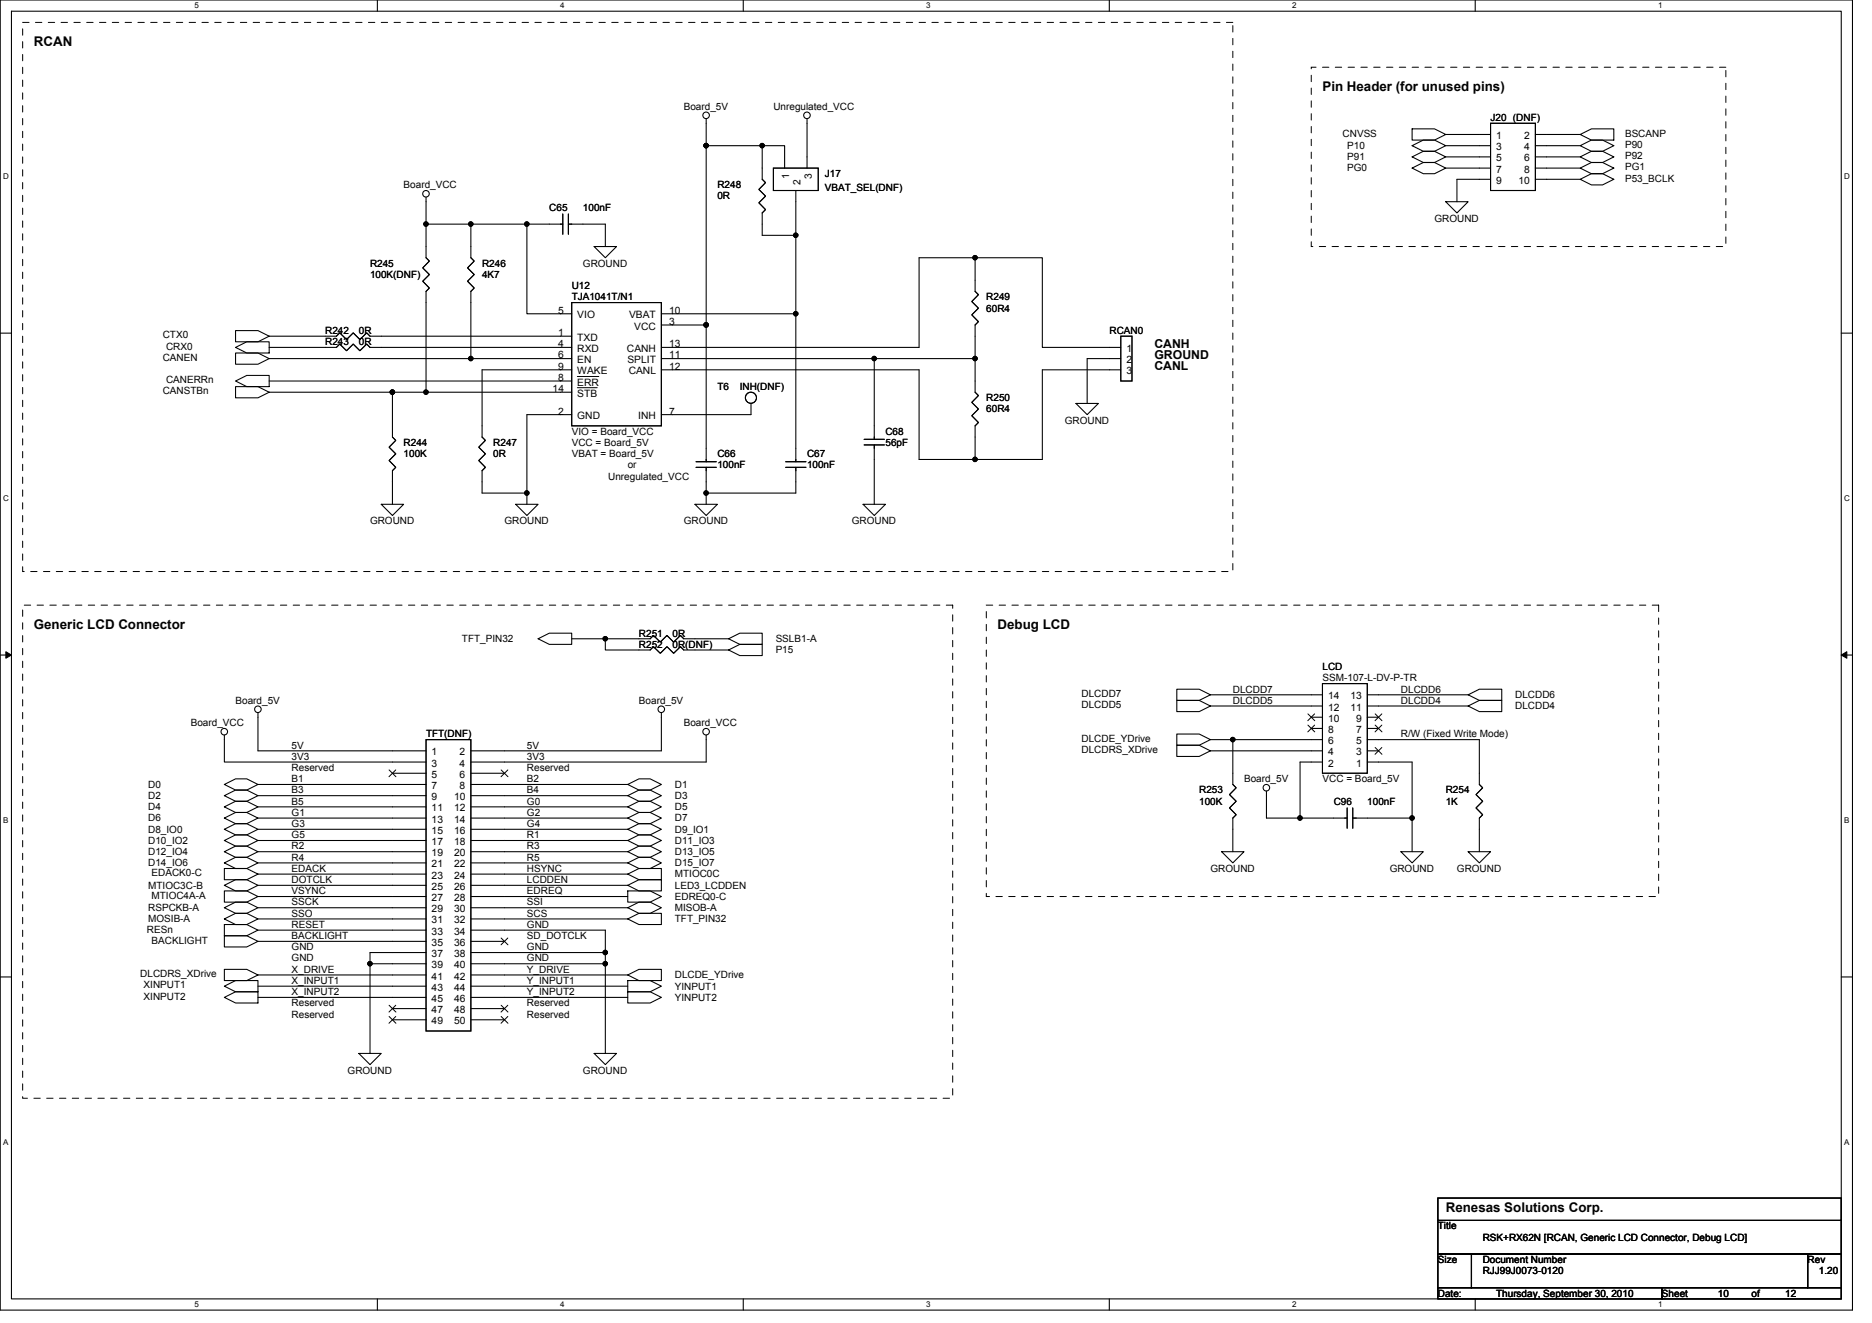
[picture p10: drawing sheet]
<svg xmlns="http://www.w3.org/2000/svg" width="297mm" height="210mm" viewBox="0 0 297 210" stroke-linecap="round" stroke-linejoin="round" font-family="sans-serif">
<path d="M0 0h293.9v207.9h-293.9zM1.8 1.8h290.4v204.3h-290.4z" fill="none" stroke="#000" stroke-width=".17"/>
<g fill="#fff">
<path d="M30.8 .2h.7v1.4h-.7z"/>
<path d="M30.8 206.3h.7v1.4h-.7z"/>
</g>
<path d="M59.9 0v1.8M59.9 206.1v1.8" fill="none" stroke="#000" stroke-width=".17"/>
<g fill="#fff">
<path d="M88.9 .2h.7v1.4h-.7z"/>
<path d="M88.9 206.3h.7v1.4h-.7z"/>
</g>
<path d="M117.9 0v1.8M117.9 206.1v1.8" fill="none" stroke="#000" stroke-width=".17"/>
<g fill="#fff">
<path d="M147 .2h.7v1.4h-.7z"/>
<path d="M147 206.3h.7v1.4h-.7z"/>
</g>
<path d="M176 0v1.8M176 206.1v1.8" fill="none" stroke="#000" stroke-width=".17"/>
<g fill="#fff">
<path d="M205 .2h.7v1.4h-.7z"/>
<path d="M205 206.3h.7v1.4h-.7z"/>
</g>
<path d="M234.1 0v1.8M234.1 206.1v1.8" fill="none" stroke="#000" stroke-width=".17"/>
<g fill="#fff">
<path d="M263.1 .2h.7v1.4h-.7z"/>
<path d="M263.1 206.3h.7v1.4h-.7z"/>
<path d="M.5 27.3h.9v1.4h-.9z"/>
<path d="M292.6 27.3h.9v1.4h-.9z"/>
<path d="M.5 78.4h.9v1.4h-.9z"/>
<path d="M292.6 78.4h.9v1.4h-.9z"/>
</g>
<path d="M0 52.9h1.8M292.2 52.9h1.7" fill="none" stroke="#000" stroke-width=".17"/>
<g fill="#fff">
<path d="M.5 129.5h.8v1.4h-.8z"/>
<path d="M292.6 129.5h.9v1.4h-.9z"/>
</g>
<path d="M0 103.9h1.8M292.2 103.9h1.7" fill="none" stroke="#000" stroke-width=".17"/>
<path d="M.9 103.4l.9 .5-.9 .5zM292.2 103.9l.8-.5v1z" fill="#000" stroke="#000" stroke-width=".16"/>
<g fill="#fff">
<path d="M.5 180.5h.8v1.4h-.8z"/>
<path d="M292.6 180.5h.9v1.4h-.9z"/>
</g>
<g fill="none" stroke="#000" stroke-width=".17">
<path d="M112.1 18.8v4.3M128.1 18.8v7.9M236.5 19.6h7.1v10.6h-7.1zM67.6 35.6v5.3l.5 .5-1 1.1 1 1.1-1 1 1 1.1-.5 .5v16M67.6 35.6h7.1M67.6 31.3v4.3M74.7 35.6v5.3l.5 .5-1 1.1 1 1.1-1 1 1 1.1-.5 .5v10.7M74.7 35.6h8.9M83.6 35.6v14.2h7.1M83.6 35.6h5.7M89.3 34v3.2M90.2 35.6h5.9v3.5"/>
<path d="M90.2 34v3.2M94.3 39.1h3.5l-1.7 1.8zM112.1 23.1v28.5M112.1 23.1h8.8M120.9 23.1v5.3l.6 .6-1.1 1.1 1.1 1-1.1 1.1 1.1 1.1-.6 .5v3.5h5.4M120.9 23.1h3.6v3.6M122.7 26.7h7.1v3.5h-7.1zM126.3 37.3v12.5M126.3 30.2v7.1M224.1 20.4h3.5l1.8 .9-1.8 .9h-3.5zM224.1 23.1l1.7-.9h1.8l1.8 .9-1.8 .9h-1.8zM224.1 24.9l1.7-.9h1.8l1.8 .9-1.8 .9h-1.8z"/>
<path d="M224.1 26.7l1.7-.9h1.8l1.8 .9-1.8 .9h-1.8zM229.4 32h3.6l-1.8 1.8zM236.5 21.3h-7.1M236.5 23.1h-7.1M236.5 24.9h-7.1M236.5 26.7h-7.1M236.5 28.4h-5.3v3.6M243.6 21.3h7.1M243.6 23.1h7.1M243.6 24.9h7.1M243.6 26.7h7.1M243.6 28.4h7.1"/>
<path d="M250.7 28.4l1.8-.8h1.8l1.8 .8-1.8 .9h-1.8zM250.7 21.3l1.8-.9h3.6v1.8h-3.6zM250.7 23.1l1.8-.9h1.8l1.8 .9-1.8 .9h-1.8zM250.7 24.9l1.8-.9h1.8l1.8 .9-1.8 .9h-1.8zM250.7 26.7l1.8-.9h1.8l1.8 .9-1.8 .9h-1.8zM37.4 52.5h3.5l1.8 .8-1.8 .9h-3.5zM37.4 55.1l1.8-.9h3.5v1.8h-3.5zM37.4 56h3.5l1.8 .9-1.8 .9h-3.5zM42.7 55.1h10.7l.5-.5 1.1 1 1-1 1.1 1 1.1-1 .5 .5h32M42.7 56.9h32M74.7 56.9h16M90.7 48h14.2v19.6h-14.2z"/>
<path d="M90.7 53.3h-32l-.5-.5-1.1 1.1-1.1-1.1-1 1.1-1.1-1.1-.5 .5h-10.7M90.7 58.7h-14.2v10.6l.5 .6-1 1.1 1 1-1 1.1 1 1-.5 .6v3.5h7.1M104.9 58.7h40.9v14.2h8.9M104.9 49.8h21.4M104.9 56.9h33.8M104.9 51.6h7.2M112.1 51.6v21.7M126.3 49.8v23.5M138.7 56.9h16M138.7 56.9v12.8M154.7 40.9h10.7v14.2h12.4M154.7 40.9h-8.9v14.2h-40.9"/>
<path d="M154.7 56.9v5.3l.6 .6-1.1 1 1.1 1.1-1.1 1.1 1.1 1-.6 .6v5.3M154.7 40.9v5.3l.6 .6-1.1 1 1.1 1.1-1.1 1.1 1.1 1-.6 .6v5.3M177.8 53.3h1.8v7.2h-1.8zM177.8 58.7h-12.4v14.2h-10.7M177.8 56.9h-5.3v7.1M37.4 61.3h3.5l1.8 .9-1.8 .9h-3.5zM37.4 60.5l1.8-.9h3.5v1.7h-3.5zM42.7 62.2h19.6M62.3 62.2v7.1l.5 .6-1.1 1.1 1.1 1-1.1 1.1 1.1 1-.5 .6v5.3M62.3 62.2h5.3M67.6 62.2h23.1M83.6 78.2v1.8"/>
<path d="M90.7 65.8h-7.1v12.4M90.7 60.5h-48M110.4 74.1h3.3M110.4 73.3h3.3M112.1 78.2v1.8M112.1 74.1v4.1M119.2 64v1.8h-14.3M124.7 74.1h3.2M124.7 73.3h3.2M126.3 74.1v4.1h-14.2M137.1 70.6h3.2M137.1 69.7h3.2"/>
<path d="M138.7 70.6v9.4M170.7 64h3.6l-1.8 1.8zM60.5 80h3.5l-1.7 1.8zM81.8 80h3.6l-1.8 1.8zM110.3 80h3.5l-1.7 1.8zM136.9 80h3.6l-1.8 1.8zM35.6 116.6v4.3h32M40.9 113.1v6h26.7M67.6 117.3h7.1v46.3h-7.1zM85.4 101.3l1.8-.8h3.5v1.7h-3.5zM90.7 101.3h5.4v1.8h7.1l.5-.5 1.1 1.1 1-1.1 1.1 1.1 1.1-1.1 .5 .5h7.1M96.1 101.3h7.1l.5-.5 1.1 1.1 1-1.1 1.1 1.1 1.1-1.1 .5 .5h7.1"/>
<path d="M104.9 113.1v6h-30.2M112.1 116.6v4.3h-37.4M115.6 101.3l1.8-.8h3.5v1.7h-3.5zM115.6 103.1l1.8-.9h3.5v1.8h-3.5zM186.7 118.2h3.6l1.8 .9-1.8 .9h-3.6zM186.7 109.3h3.6l1.8 .9-1.8 .9h-3.6zM186.7 111.1h3.6l1.8 .9-1.8 .9h-3.6zM186.7 116.5h3.6l1.8 .8-1.8 .9h-3.6zM192.1 117.3h3.5M192.1 119.1h17.7M192.1 110.2h17.7M195.6 117.3v7.2l.5 .5-1 1.1 1 1-1 1.1 1 1.1-.5 .5v5.3"/>
<path d="M195.6 117.3h14.2M208.1 115.6h1.7M208.1 113.8h1.7M209.8 108.5h7.2v14.2h-7.2zM209.8 112h-17.7M217 110.2h16M217 117.3h17.7v7.2l.6 .5-1.1 1.1 1.1 1-1.1 1.1 1.1 1.1-.6 .5v5.3M217 112h16M217 119.1h1.7M217 115.6h1.7M217 113.8h1.7M233 110.2l1.7-.9h3.6v1.8h-3.6z"/>
<path d="M233 112l1.7-.9h3.6v1.8h-3.6zM35.6 137.8h3.6l1.7 .9-1.7 .9h-3.6zM35.6 124.5l1.8-.9h1.8l1.7 .9-1.7 .8h-1.8zM35.6 126.2l1.8-.9h1.8l1.7 .9-1.7 .9h-1.8zM35.6 128l1.8-.9h1.8l1.7 .9-1.7 .9h-1.8zM35.6 129.8l1.8-.9h1.8l1.7 .9-1.7 .9h-1.8zM35.6 131.6l1.8-.9h1.8l1.7 .9-1.7 .9h-1.8zM35.6 133.3l1.8-.8h1.8l1.7 .8-1.7 .9h-1.8zM35.6 135.1l1.8-.9h1.8l1.7 .9-1.7 .9h-1.8zM35.6 136.9l1.8-.9h1.8l1.7 .9-1.7 .9h-1.8zM40.9 133.3h26.7M40.9 135.1h26.7"/>
<path d="M40.9 136.9h26.7M40.9 124.5h26.7M40.9 126.2h26.7M40.9 128h26.7M62.3 122.7h5.3M67.6 138.7h-26.7M67.6 129.8h-26.7M67.6 131.6h-26.7M74.7 135.1h24.9M74.7 136.9h24.9M74.7 124.5h24.9M74.7 126.2h24.9"/>
<path d="M74.7 128h24.9M74.7 129.8h24.9M74.7 131.6h24.9M74.7 138.7h24.9M74.7 133.3l24.9 .1M74.7 122.7h5.3M99.6 129.8l1.8-.9h1.8l1.7 .9-1.7 .9h-1.8zM99.6 138.7l1.8-.9h3.5v1.8h-3.5zM99.6 124.5l1.8-.9h1.8l1.7 .9-1.7 .8h-1.8zM99.6 126.2l1.8-.9h1.8l1.7 .9-1.7 .9h-1.8zM99.6 128l1.8-.9h1.8l1.7 .9-1.7 .9h-1.8zM99.6 131.6l1.8-.9h1.8l1.7 .9-1.7 .9h-1.8z"/>
<path d="M99.6 133.3l1.8-.8h1.8l1.7 .8-1.7 .9h-1.8zM99.6 135.1l1.8-.9h1.8l1.7 .9-1.7 .9h-1.8zM99.6 136.9l1.8-.9h1.8l1.7 .9-1.7 .9h-1.8zM193.8 135.1h3.6l-1.8 1.8zM201 125.5v4.3h5.3M206.3 129.8h7.5M209.8 120.9h-3.5v8.9M213.8 128.2v3.2M214.6 129.8h9.5M214.6 128.2v3.2M217 120.9h7.1v8.9M222.3 135.1h3.5l-1.7 1.8z"/>
<path d="M224.1 129.8v5.3M233 135.1h3.5l-1.8 1.8zM0 155h1.8M35.6 148.5h3.6l1.7 .9-1.7 .8h-3.6zM35.6 156.5l1.8-.9h3.5v1.8h-3.5zM35.6 158.2l1.8-.8h3.5v1.7h-3.5zM35.6 153.8h3.6l1.7 .9-1.7 .9h-3.6zM35.6 141.4h3.6l1.7 .8-1.7 .9h-3.6zM35.6 146.7h3.6l1.7 .9-1.7 .9h-3.6zM35.6 144l1.8-.9h1.8l1.7 .9-1.7 .9h-1.8zM35.6 145.8l1.8-.9h1.8l1.7 .9-1.7 .9h-1.8zM35.6 140.5l1.8-.9h1.8l1.7 .9-1.7 .9h-1.8z"/>
<path d="M40.9 142.2h26.7M40.9 149.4h26.7M40.9 147.6h26.7M40.9 144h26.7M58.7 152.9v14.2M58.7 152.9h8.9M67.6 145.8h-26.7M67.6 156.5h-26.7M67.6 158.2h-26.7M67.6 154.7h-26.7M67.6 140.5h-26.7M67.6 151.1h-8.9v1.8"/>
<path d="M74.7 140.5h24.9M74.7 142.2h24.9M74.7 156.5h24.9M74.7 158.2h24.9M74.7 147.6h21.4v3.5M74.7 145.8h24.9M74.7 151.1h21.4M74.7 152.9h21.4M74.7 144h24.9M74.7 154.7h24.9M74.7 149.4h5.3M96.1 152.9v14.2"/>
<path d="M96.1 151.1v1.8M99.6 157.4h3.6l1.7 .8-1.7 .9h-3.6zM99.6 155.6h3.6l1.7 .9-1.7 .9h-3.6zM99.6 144l1.8-.9h1.8l1.7 .9-1.7 .9h-1.8zM99.6 145.8l1.8-.9h3.5v1.8h-3.5zM99.6 141.4h3.6l1.7 .8-1.7 .9h-3.6zM99.6 154.7l1.8-.9h3.5v1.8h-3.5zM99.6 140.5l1.8-.9h3.5v1.8h-3.5zM292.2 155h1.7M56.9 167.1h3.6l-1.8 1.8zM62.3 160h5.3M62.3 161.8h5.3"/>
<path d="M74.7 160h5.3M74.7 161.8h5.3M94.3 167.1h3.5l-1.7 1.8zM228.2 190.1h64v3.5h-64zM228.2 193.6h64v5.4h-64zM228.2 199h5.3v5.3h-5.3zM233.5 199h53.3v5.3h-53.3zM286.8 199h5.4v5.3h-5.4zM228.2 204.3h35.5v1.8h-35.5zM263.7 204.3h28.5v1.8h-28.5z"/>
<circle cx="112" cy="18.3" r=".52"/>
<circle cx="128" cy="18.3" r=".52"/>
<circle cx="67.6" cy="30.7" r=".52"/>
<circle cx="119.2" cy="63.1" r=".88"/>
<circle cx="35.6" cy="116.1" r=".52"/>
<circle cx="40.9" cy="112.5" r=".52"/>
<circle cx="104.9" cy="112.5" r=".52"/>
<circle cx="112" cy="116.1" r=".52"/>
<circle cx="200.9" cy="125" r=".52"/>
</g>
<g fill="#000" stroke="#000" stroke-width=".17">
<circle cx="67.6" cy="35.5" r=".35"/>
<circle cx="74.7" cy="35.5" r=".35"/>
<circle cx="83.6" cy="35.5" r=".35"/>
<circle cx="112" cy="23.1" r=".35"/>
<circle cx="120.9" cy="23.1" r=".35"/>
<circle cx="126.3" cy="37.3" r=".35"/>
<circle cx="74.7" cy="56.9" r=".35"/>
<circle cx="112" cy="51.5" r=".35"/>
<circle cx="126.3" cy="49.8" r=".35"/>
<circle cx="138.7" cy="56.9" r=".35"/>
<circle cx="154.7" cy="40.9" r=".35"/>
<circle cx="154.7" cy="56.9" r=".35"/>
<circle cx="62.3" cy="62.2" r=".35"/>
<circle cx="67.6" cy="62.2" r=".35"/>
<circle cx="83.6" cy="78.2" r=".35"/>
<circle cx="112" cy="78.2" r=".35"/>
<circle cx="154.7" cy="72.9" r=".35"/>
<circle cx="96" cy="101.3" r=".35"/>
<circle cx="195.6" cy="117.3" r=".35"/>
<circle cx="206.3" cy="129.8" r=".35"/>
<circle cx="224.1" cy="129.8" r=".35"/>
<circle cx="58.7" cy="152.9" r=".35"/>
<circle cx="96" cy="152.9" r=".35"/>
<circle cx="96" cy="151.1" r=".35"/>
</g>
<path d="M3.6 3.6h192v87.1h-192zM208.1 10.7h65.8v28.4h-65.8zM3.6 96h147.6v78.2h-147.6zM156.5 96h106.7v46.2h-106.7z" fill="none" stroke="#000" stroke-width=".16" stroke-dasharray="1 1 1 1 1 1 1 1"/>
<g fill="none" stroke="#000" stroke-width=".16">
<path d="M91.6 59.7h3.4M91.6 61.5h3.2M207.5 115l1.1 1.1M207.5 113.3l1.1 1M208.6 115l-1.1 1.1M208.6 113.3l-1.1 1M218.2 118.6l1.1 1.1M218.2 115l1.1 1.1M218.2 113.3l1.1 1M219.3 118.6l-1.1 1.1M219.3 115l-1.1 1.1M219.3 113.3l-1.1 1"/>
<path d="M61.7 122.2l1.1 1M62.8 122.2l-1.1 1M79.5 122.2l1.1 1M80.6 122.2l-1.1 1M61.7 159.5l1.1 1.1M62.8 159.5l-1.1 1.1M79.5 148.8l1.1 1.1M79.5 159.5l1.1 1.1M80.6 148.8l-1.1 1.1M80.6 159.5l-1.1 1.1M61.7 161.3l1.1 1M62.8 161.3l-1.1 1"/>
<path d="M79.5 161.3l1.1 1M80.6 161.3l-1.1 1"/>
</g>
<g font-size="2.1">
<text x="5.4" y="7.3">RCAN</text>
<text x="209.8" y="14.4">Pin Header (for unused pins)</text>
<text x="5.4" y="99.8">Generic LCD Connector</text>
<text x="158.3" y="99.8">Debug LCD</text>
<text x="229.4" y="192.2">Renesas Solutions Corp.</text>
</g>
<g font-size="1.9">
<text x="183.2" y="55.2">CANH</text>
<text x="183.2" y="56.9">GROUND</text>
<text x="183.2" y="58.7">CANL</text>
</g>
<g font-size="1.6">
<text x="108.5" y="17.4">Board_5V</text>
<text x="122.7" y="17.4">Unregulated_VCC</text>
<text x="213" y="21.7">CNVSS</text>
<text x="213.8" y="23.6">P10</text>
<text x="236.5" y="19.2">J20 (DNF)</text>
<text x="237.4" y="22.1">1</text>
<text x="237.4" y="23.8">3</text>
<text x="241.8" y="22.1">2</text>
<text x="241.8" y="23.8">4</text>
<text x="257.8" y="21.7">BSCANP</text>
<text x="257.8" y="23.5">P90</text>
<text x="64" y="29.9">Board_VCC</text>
<text x="113.8" y="29.9">R248</text>
<text x="125.2" y="28.5" transform="rotate(-90 125.2 28.5)">1</text>
<text x="127" y="29.3" transform="rotate(-90 127 29.3)">2</text>
<text x="128.8" y="28.5" transform="rotate(-90 128.8 28.5)">3</text>
<text x="130.9" y="28.1">J17</text>
<text x="213.8" y="25.4">P91</text>
<text x="213.8" y="27.2">PG0</text>
<text x="237.4" y="25.6">5</text>
<text x="237.4" y="27.4">7</text>
<text x="237.4" y="29.2">9</text>
<text x="241" y="29.2">10</text>
<text x="241.8" y="25.6">6</text>
<text x="241.8" y="27.4">8</text>
<text x="257.8" y="28.8">P53_BCLK</text>
<text x="257.8" y="25.3">P92</text>
<text x="257.8" y="27">PG1</text>
<text x="87.2" y="33.4">C65</text>
<text x="92.5" y="33.4">100nF</text>
<text x="113.8" y="31.6">0R</text>
<text x="130.9" y="30.2">VBAT_SEL(DNF)</text>
<text x="227.6" y="35.2">GROUND</text>
<text x="58.7" y="42.3">R245</text>
<text x="58.7" y="44.1">100K(DNF)</text>
<text x="76.5" y="42.3">R246</text>
<text x="76.5" y="44.1">4K7</text>
<text x="90.7" y="45.9">U12</text>
<text x="90.7" y="47.6">TJA1041T/N1</text>
<text x="92.5" y="42.3">GROUND</text>
<text x="156.5" y="47.6">R249</text>
<text x="25.8" y="53.7">CTX0</text>
<text x="51.6" y="53">R242</text>
<text x="56.9" y="53">0R</text>
<text x="88.6" y="53.3">1</text>
<text x="88.6" y="49.8">5</text>
<text x="91.6" y="50.5">VIO</text>
<text x="99.8" y="50.5">VBAT</text>
<text x="100.6" y="52.3">VCC</text>
<text x="106.2" y="49.8">10</text>
<text x="106.2" y="51.5">3</text>
<text x="156.5" y="49.4">60R4</text>
<text x="176.1" y="53">RCAN0</text>
<text x="25.8" y="57.3">CANEN</text>
<text x="26.3" y="55.5">CRX0</text>
<text x="51.6" y="54.8">R243</text>
<text x="56.9" y="54.8">0R</text>
<text x="88.6" y="55.1">4</text>
<text x="88.6" y="56.9">6</text>
<text x="88.6" y="58.7">9</text>
<text x="91.6" y="54.1">TXD</text>
<text x="91.6" y="55.8">RXD</text>
<text x="91.6" y="57.6">EN</text>
<text x="91.6" y="59.4">WAKE</text>
<text x="99.5" y="55.8">CANH</text>
<text x="99.6" y="57.6">SPLIT</text>
<text x="99.8" y="59.4">CANL</text>
<text x="106.2" y="56.9">11</text>
<text x="106.2" y="58.7">12</text>
<text x="106.2" y="55.1">13</text>
<text x="178.7" y="55.8">1</text>
<text x="178.7" y="57.6">2</text>
<text x="178.7" y="59.4">3</text>
<text x="25.8" y="62.6">CANSTBn</text>
<text x="26.3" y="60.8">CANERRn</text>
<text x="87.7" y="62.2">14</text>
<text x="88.6" y="65.8">2</text>
<text x="88.6" y="60.4">8</text>
<text x="91.6" y="61.2">ERR</text>
<text x="91.6" y="62.9">STB</text>
<text x="106.2" y="65.8">7</text>
<text x="113.8" y="61.9">T6</text>
<text x="117.4" y="61.9">INH(DNF)</text>
<text x="156.5" y="63.6">R250</text>
<text x="156.5" y="65.4">60R4</text>
<text x="64" y="70.8">R244</text>
<text x="78.3" y="70.8">R247</text>
<text x="90.7" y="69">VIO = Board_VCC</text>
<text x="90.7" y="70.8">VCC = Board_5V</text>
<text x="91.6" y="66.5">GND</text>
<text x="101.3" y="66.5">INH</text>
<text x="140.5" y="69">C68</text>
<text x="140.5" y="70.8">56pF</text>
<text x="168.9" y="67.2">GROUND</text>
<text x="64" y="72.5">100K</text>
<text x="78.3" y="72.5">0R</text>
<text x="90.7" y="72.5">VBAT = Board_5V</text>
<text x="96.5" y="76.1">Unregulated_VCC</text>
<text x="99.6" y="74.3">or</text>
<text x="113.8" y="72.5">C66</text>
<text x="113.8" y="74.3">100nF</text>
<text x="128.1" y="72.5">C67</text>
<text x="128.1" y="74.3">100nF</text>
<text x="58.7" y="83.2">GROUND</text>
<text x="80" y="83.2">GROUND</text>
<text x="108.5" y="83.2">GROUND</text>
<text x="135.2" y="83.2">GROUND</text>
<text x="73.3" y="101.9">TFT_PIN32</text>
<text x="101.4" y="101">R251</text>
<text x="106.7" y="101">0R</text>
<text x="123.1" y="101.9">SSLB1-A</text>
<text x="101.4" y="102.8">R252</text>
<text x="106.7" y="102.8">0R(DNF)</text>
<text x="123.1" y="103.7">P15</text>
<text x="209.8" y="106.3">LCD</text>
<text x="37.4" y="111.7">Board_5V</text>
<text x="101.4" y="111.7">Board_5V</text>
<text x="171.6" y="110.6">DLCDD7</text>
<text x="171.6" y="112.4">DLCDD5</text>
<text x="195.6" y="109.9">DLCDD7</text>
<text x="195.6" y="111.7">DLCDD5</text>
<text x="209.8" y="108.1">SSM-107-L-DV-P-TR</text>
<text x="210.7" y="112.7">12</text>
<text x="210.7" y="111">14</text>
<text x="214.3" y="112.7">11</text>
<text x="214.3" y="111">13</text>
<text x="222.3" y="111.7">DLCDD4</text>
<text x="222.3" y="109.9">DLCDD6</text>
<text x="240.4" y="110.8">DLCDD6</text>
<text x="240.4" y="112.5">DLCDD4</text>
<text x="30.3" y="115.2">Board_VCC</text>
<text x="46.3" y="118.8">5V</text>
<text x="67.6" y="117">TFT(DNF)</text>
<text x="68.5" y="119.8">1</text>
<text x="72.9" y="119.8">2</text>
<text x="83.6" y="118.8">5V</text>
<text x="108.5" y="115.2">Board_VCC</text>
<text x="171.6" y="117.7">DLCDE_YDrive</text>
<text x="171.6" y="119.5">DLCDRS_XDrive</text>
<text x="210.7" y="119.8">4</text>
<text x="210.7" y="118.1">6</text>
<text x="210.7" y="116.3">8</text>
<text x="210.7" y="114.5">10</text>
<text x="215.2" y="119.8">3</text>
<text x="215.2" y="118.1">5</text>
<text x="215.2" y="116.3">7</text>
<text x="215.2" y="114.5">9</text>
<text x="222.3" y="117">R/W (Fixed Write Mode)</text>
<text x="23.5" y="125">D0</text>
<text x="46.3" y="124.1">B1</text>
<text x="46.3" y="125.9">B3</text>
<text x="46.3" y="120.5">3V3</text>
<text x="46.3" y="122.3">Reserved</text>
<text x="68.5" y="121.6">3</text>
<text x="68.5" y="123.4">5</text>
<text x="68.5" y="125.2">7</text>
<text x="72.9" y="121.6">4</text>
<text x="72.9" y="123.4">6</text>
<text x="72.9" y="125.2">8</text>
<text x="83.6" y="122.3">Reserved</text>
<text x="83.6" y="120.5">3V3</text>
<text x="83.6" y="124.1">B2</text>
<text x="83.6" y="125.9">B4</text>
<text x="107.1" y="125">D1</text>
<text x="190.3" y="125.9">R253</text>
<text x="197.4" y="124.1">Board_5V</text>
<text x="209.8" y="124.1">VCC = Board_5V</text>
<text x="210.7" y="121.6">2</text>
<text x="215.2" y="121.6">1</text>
<text x="229.4" y="125.9">R254</text>
<text x="23.5" y="126.8">D2</text>
<text x="23.5" y="128.5">D4</text>
<text x="23.5" y="130.3">D6</text>
<text x="46.3" y="127.7">B5</text>
<text x="46.3" y="129.4">G1</text>
<text x="46.3" y="131.2">G3</text>
<text x="68.5" y="127">9</text>
<text x="68.5" y="128.7">11</text>
<text x="68.5" y="130.5">13</text>
<text x="72" y="127">10</text>
<text x="72" y="128.7">12</text>
<text x="72" y="130.5">14</text>
<text x="83.6" y="127.7">G0</text>
<text x="83.6" y="129.4">G2</text>
<text x="83.6" y="131.2">G4</text>
<text x="107.1" y="130.3">D7</text>
<text x="107.1" y="126.8">D3</text>
<text x="107.1" y="128.5">D5</text>
<text x="190.3" y="127.7">100K</text>
<text x="211.6" y="127.7">C96</text>
<text x="217" y="127.7">100nF</text>
<text x="229.4" y="127.7">1K</text>
<text x="23.5" y="132.1">D8_IO0</text>
<text x="23.5" y="133.9">D10_IO2</text>
<text x="23.5" y="135.7">D12_IO4</text>
<text x="23.5" y="137.4">D14_IO6</text>
<text x="46.3" y="133">G5</text>
<text x="46.3" y="134.8">R2</text>
<text x="46.3" y="136.5">R4</text>
<text x="68.5" y="132.3">15</text>
<text x="68.5" y="134.1">17</text>
<text x="68.5" y="135.8">19</text>
<text x="68.5" y="137.6">21</text>
<text x="72" y="132.3">16</text>
<text x="72" y="134.1">18</text>
<text x="72" y="135.8">20</text>
<text x="72" y="137.6">22</text>
<text x="83.6" y="133">R1</text>
<text x="83.6" y="134.8">R3</text>
<text x="83.6" y="136.5">R5</text>
<text x="107.1" y="132.1">D9_IO1</text>
<text x="107.1" y="133.9">D11_IO3</text>
<text x="107.1" y="135.7">D13_IO5</text>
<text x="107.1" y="137.4">D15_IO7</text>
<text x="23.5" y="141">MTIOC3C-B</text>
<text x="24" y="139">EDACK0-C</text>
<text x="24" y="142.6">MTIOC4A-A</text>
<text x="46.3" y="138.3">EDACK</text>
<text x="46.3" y="140.1">DOTCLK</text>
<text x="46.3" y="141.9">VSYNC</text>
<text x="46.3" y="143.7">SSCK</text>
<text x="68.5" y="139.4">23</text>
<text x="68.5" y="141.2">25</text>
<text x="68.5" y="143">27</text>
<text x="72" y="139.4">24</text>
<text x="72" y="141.2">26</text>
<text x="72" y="143">28</text>
<text x="83.6" y="141.9">EDREQ</text>
<text x="83.6" y="143.7">SSI</text>
<text x="83.6" y="138.3">HSYNC</text>
<text x="83.6" y="140.1">LCDDEN</text>
<text x="107.1" y="142.8">EDREQ0-C</text>
<text x="107.1" y="139.2">MTIOC0C</text>
<text x="107.1" y="141">LED3_LCDDEN</text>
<text x="192.1" y="138.3">GROUND</text>
<text x="220.5" y="138.3">GROUND</text>
<text x="231.2" y="138.3">GROUND</text>
<text x="23.3" y="148.1">RESn</text>
<text x="23.5" y="144.5">RSPCKB-A</text>
<text x="23.5" y="146.3">MOSIB-A</text>
<text x="24" y="149.7">BACKLIGHT</text>
<text x="46.3" y="145.4">SSO</text>
<text x="46.3" y="147.2">RESET</text>
<text x="46.3" y="149">BACKLIGHT</text>
<text x="68.5" y="144.7">29</text>
<text x="68.5" y="146.5">31</text>
<text x="68.5" y="148.3">33</text>
<text x="72" y="144.7">30</text>
<text x="72" y="146.5">32</text>
<text x="72" y="148.3">34</text>
<text x="83.6" y="145.4">SCS</text>
<text x="83.6" y="147.2">GND</text>
<text x="83.6" y="149">SD_DOTCLK</text>
<text x="107.1" y="144.5">MISOB-A</text>
<text x="107.1" y="146.3">TFT_PIN32</text>
<text x="22.3" y="155">DLCDRS_XDrive</text>
<text x="46.3" y="150.8">GND</text>
<text x="46.3" y="152.5">GND</text>
<text x="46.3" y="154.3">X_DRIVE</text>
<text x="68.5" y="150.1">35</text>
<text x="68.5" y="151.8">37</text>
<text x="68.5" y="153.6">39</text>
<text x="68.5" y="155.4">41</text>
<text x="72" y="150.1">36</text>
<text x="72" y="151.8">38</text>
<text x="72" y="153.6">40</text>
<text x="72" y="155.4">42</text>
<text x="83.6" y="150.8">GND</text>
<text x="83.6" y="154.3">Y_DRIVE</text>
<text x="83.6" y="152.5">GND</text>
<text x="107.1" y="155.2">DLCDE_YDrive</text>
<text x="22.8" y="156.8">XINPUT1</text>
<text x="22.8" y="158.6">XINPUT2</text>
<text x="46.3" y="159.7">Reserved</text>
<text x="46.3" y="161.4">Reserved</text>
<text x="46.3" y="156.1">X_INPUT1</text>
<text x="46.3" y="157.9">X_INPUT2</text>
<text x="68.5" y="157.2">43</text>
<text x="68.5" y="159">45</text>
<text x="68.5" y="160.7">47</text>
<text x="72" y="157.2">44</text>
<text x="72" y="159">46</text>
<text x="72" y="160.7">48</text>
<text x="83.6" y="159.7">Reserved</text>
<text x="83.6" y="161.4">Reserved</text>
<text x="83.6" y="156.1">Y_INPUT1</text>
<text x="83.6" y="157.9">Y_INPUT2</text>
<text x="107.1" y="158.8">YINPUT2</text>
<text x="107.1" y="157">YINPUT1</text>
<text x="68.5" y="162.5">49</text>
<text x="72" y="162.5">50</text>
<text x="55.2" y="170.3">GROUND</text>
<text x="92.5" y="170.3">GROUND</text>
<text x="228.2" y="195.1">Title</text>
<text x="235.3" y="196.8">RSK+RX62N [RCAN, Generic LCD Connector, Debug LCD]</text>
<text x="228.2" y="200.4">Size</text>
<text x="235.3" y="200.4">Document Number</text>
<text x="235.3" y="202.2">RJJ99J0073-0120</text>
<text x="286.8" y="200.4">Rev</text>
<text x="288.6" y="202.2">1.20</text>
<text x="228.2" y="205.7">Date:</text>
<text x="237.4" y="205.7">Thursday, September 30, 2010</text>
<text x="263.7" y="205.7">Sheet</text>
<text x="272.6" y="205.7">10</text>
<text x="277.9" y="205.7">of</text>
<text x="283.3" y="205.7">12</text>
</g>
<g font-size="1.3">
<text x="30.8" y="1.3">5</text>
<text x="88.9" y="1.3">4</text>
<text x="147" y="1.3">3</text>
<text x="205" y="1.3">2</text>
<text x="263.1" y="1.3">1</text>
<text x=".5" y="28.4">D</text>
<text x="292.6" y="28.4">D</text>
<text x=".5" y="79.5">C</text>
<text x="292.6" y="79.5">C</text>
<text x=".5" y="130.6">B</text>
<text x="292.6" y="130.6">B</text>
<text x=".5" y="181.7">A</text>
<text x="292.6" y="181.7">A</text>
<text x="30.8" y="207.4">5</text>
<text x="88.9" y="207.4">4</text>
<text x="147" y="207.4">3</text>
<text x="205" y="207.4">2</text>
<text x="263.1" y="207.4">1</text>
</g>
</svg>
